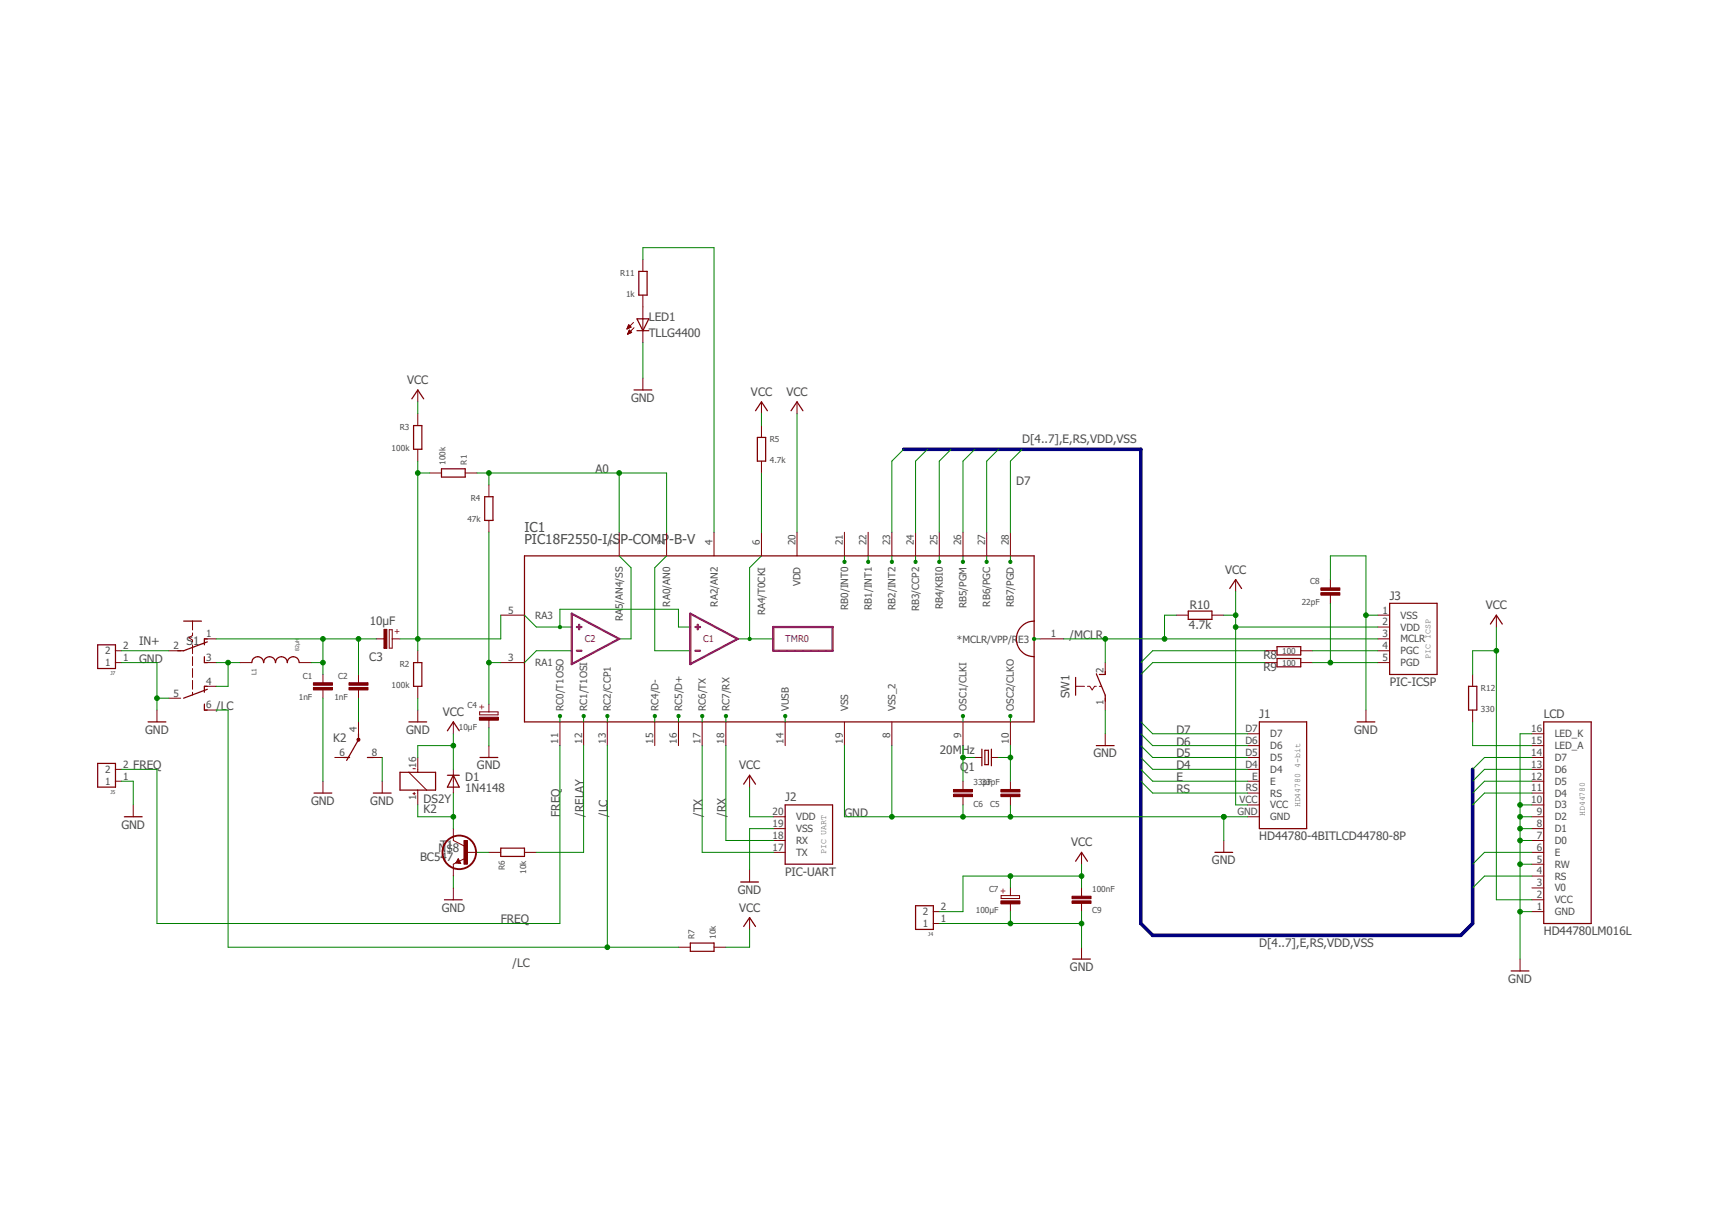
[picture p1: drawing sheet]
<svg xmlns="http://www.w3.org/2000/svg" width="297mm" height="210mm" viewBox="0 0 297 210" stroke-linecap="round" stroke-linejoin="round" font-family="sans-serif">
<g fill="none" stroke="#800000" stroke-width=".17">
<path d="M107.5 56.3h.1M107.5 56.2h.2M107.5 56.2h.4M107.6 57.2h.1M107.6 56.1h.5M107.6 57.1h.2M107.6 56h.5M107.7 55.9h.3M107.7 57.1h.4M107.7 55.8h.2M107.7 57h.6M107.7 55.7h.1"/>
<path d="M107.7 56.9h.5M107.8 55.6l.4 .4-.7 .4zM107.8 56.8h.3M107.8 56.7h.2M107.8 56.6h.1M108.3 57l-.4-.4-.3 .7M108.3 57l-.7 .3M108.6 55.2l-1.1 1.2M108.7 56.2l-1.1 1.1M110.2 44.5v2M110.2 50.6v8.1M71.6 66.8v2.1"/>
<path d="M71.6 70.9v2M71.6 77v2M110.2 64.8v2M130.5 68.9v2M130.5 72.9v2.1M130.5 79v2M136.6 68.9v2M73.6 81h2.1M79.7 81h2.1M83.8 83.1v2M83.8 89.2v2M106.1 91.2v4"/>
<path d="M114.3 91.2v4M122.4 91.2v4M130.5 91.2v4M136.6 91.2v4M144.7 91.2v4M148.8 91.2v4M152.9 91.2v4M156.9 91.2v4M161 91.2v4M165.1 91.2v4M169.1 91.2v4M173.2 91.2v4"/>
<path d="M211.8 99.3v2M228 99.3v1.5M19.8 113.5h1M19.8 111.5h1M28.9 111.5h2.1M28.9 119.6h2.1M33 106.4v1.5M33 108.5v.4l-.6 .4 .6 .4v.3M33 110.5v1.5M33 112.5v1.5M33 114.6v1.5M33 116.6v1.5"/>
<path d="M33 118.6v.5M35 109.5h2.1M35 113.5h2.1M35 117.6h2.1M41.1 113.5h2.1M51.3 113.5h2M55.4 115.6v1.4M55.4 118.2v1.4M61.4 115.6v1.4M61.4 118.2v1.4M64.5 109.5h1.4M66.7 107.9h.5v3.2h-.5z"/>
<path d="M67.2 109.5h1.4M71.6 111.5v2M71.6 117.6v2M85.8 105.4h4.1M85.8 113.5h4.1M178.3 109.5h4M184.4 117.6h1.5M186.4 117.6h.4l.4 .6 .4-.6h.3M188.4 117.6h.4M189.4 113.5v2.1M189.4 119.6v2.1M201.6 105.4h2.1"/>
<path d="M207.7 105.4h2.1M216.9 113.5h2M216.9 111.5h2M222.9 113.5h2.1M222.9 111.5h2.1M228 102v1.4M236.2 105.4h2M236.2 109.5h2M236.2 113.5h2M236.2 111.5h2M236.2 107.4h2M252.4 115.6v2"/>
<path d="M256.5 105.4v2M19.8 131.8h1M19.8 133.9h1M22.8 137.9v2.1M26.9 121.7v2M35 121.7h2.1M55.4 133.9v2M57.4 129.8h2M61.4 123.7v2M63.5 129.8h2M65.5 133.9v2M70.1 132.3l3 3.1"/>
<path d="M70.8 136h.4M70.8 131.7h.4M71 135.8v.4M71.6 121.7v2M71.6 129.8v2.5M71.6 135.4v2.5M77.7 123.7v2M77.7 131.8v4.1M82.2 122h3.2v.5h-3.2zM83.8 120.6v1.4M83.8 123.3v1.4M83.8 127.8v2"/>
<path d="M96 123.7v4.1M100 123.7v4.1M104.1 123.7v4.1M112.2 123.7v4.1M116.3 123.7v4.1M120.4 123.7v4.1M124.4 123.7v4.1M128.5 132.8v2.1M132.5 140h2.1M134.6 123.7v4.1M144.7 123.7v4.1M152.9 123.7v4.1"/>
<path d="M165.1 123.7v4.1M165.1 133.9v1.4M165.1 136.5v1.4M167.1 129.8h1.2M169.9 129.8h1.3M173.2 123.7v4.1M173.2 133.9v1.4M173.2 136.5v1.4M189.4 125.7v2.1M213.8 129.8h2.1M213.8 131.8h2.1M213.8 135.9h2.1"/>
<path d="M213.8 140h2.1M213.8 133.9h2.1M213.8 137.9h2.1M213.8 127.8h2.1M213.8 125.7h2.1M234.1 121.7v2M252.4 121.7v2M262.6 129.8h2M262.6 131.8h2M262.6 135.9h2M262.6 140h2M262.6 133.9h2"/>
<path d="M262.6 137.9h2M262.6 127.8h2M262.6 125.7h2M77.7 142v2l2 1M77.7 152.1v2.1M78.1 147.8l-.4 .3v2M78.5 147.1l.5 .9-.9-.2zM79.5 147.2l-1.4 .6M79.7 146h2.1M83.8 146h2M89.9 146h2M128.5 149.1v2"/>
<path d="M128.5 157.2v2.1M132.5 146h2.1M132.5 142h2.1M132.5 144h2.1M160 156.2h1M160 158.2h1M171.6 153.5h3.2v.5h-3.2zM173.2 152.1v1.4M173.2 154.8v1.4M185.4 146v2.1M185.4 152.1v1.5M185.4 154.8v1.4"/>
<path d="M209.8 144v2M262.6 146h2M262.6 156.2h2M262.6 142h2M262.6 144h2M262.6 150.1h2M262.6 154.2h2M262.6 148.1h2M262.6 152.1h2M116.3 162.3h2M122.4 162.3h2M185.4 162.3v2"/>
<path d="M260.5 164.3v2.1"/>
</g>
<g fill="none" stroke="#800000" stroke-width=".21">
<path d="M109.2 54.6h2l-1 2.1zM109.2 56.7h2M109.5 46.5h1.4v4.1h-1.4zM70.6 68.3l1-1.5 1 1.5M70.9 72.9h1.4v4.1h-1.4zM108.7 66.8h3M129.5 70.4l1-1.5 1 1.5M129.8 75h1.4v4h-1.4zM135.6 70.4l1-1.5 1 1.5M75.7 80.3h4v1.4h-4zM83.1 85.1h1.4v4.1h-1.4zM89.9 95.2h87.3v28.5h-87.3z"/>
<path d="M16.7 110.5h3.1v4.1h-3.1zM31.5 106.4h3M35 112.5v1h.5M35.5 117.6h-.5v1M35.5 110l-4 1.5h-1M35.5 109.5h-.5v1M35.5 118.1l-4 1.5M43.2 113.5a1.02 1.02 0 0 1 1-1 1.02 1.02 0 0 1 1 1 1.02 1.02 0 0 1 1-1 1.02 1.02 0 0 1 1 1 1.02 1.02 0 0 1 1-1 1.02 1.02 0 0 1 1.1 1 1.02 1.02 0 0 1 1-1 1.02 1.02 0 0 1 1 1M70.9 113.5h1.4v4.1h-1.4zM177.2 106.4a3 3 0 0 0-3 3.1 3 3 0 0 0 3 3M184.4 116.1v3M187.9 115.5l1.5 3.6v1"/>
<path d="M189.4 115.1v.5h-1M203.7 104.7h4v1.4h-4zM210.8 100.8l1-1.5 1 1.5M218.9 110.8h4v1.4h-4zM218.9 112.8h4v1.5h-4zM238.2 103.4h8.1v12.2h-8.1zM251.7 117.6h1.4v4.1h-1.4zM255.5 106.9l1-1.5 1 1.5M16.7 130.8h3.1v4.1h-3.1zM21.3 140h3.1M25.4 123.7h3M35 120.6v1.1h.5"/>
<path d="M53.8 135.9h3.1M58.9 129.8h1M61.4 125.7v1l-2 3.6M63 129.8h1M64 135.9h3M68.6 132.3h6.1v3.1h-6.1zM70.1 123.7h3M76.7 132.8h2M76.7 125.2l1-1.5 1 1.5M77.7 132.8l1 2.1h-2zM82.3 129.8h3M127.5 134.4l1-1.6 1 1.6"/>
<path d="M134.6 137.9h8.1v10.2h-8.1zM168.3 128.4v2.8M168.8 128.6h.6v2.4h-.6zM169.9 128.4v2.8M187.9 127.8h3.1M215.9 123.7h8.1v18.3h-8.1zM232.6 123.7h3M264.6 123.7h8.1v34.5h-8.1zM76.2 154.2h3M78.5 147.3l.3 .4h-.3v-.1M85.8 145.3h4.1v1.4h-4.1zM127 151.1h3"/>
<path d="M127.5 158.7l1-1.5 1 1.5M156.9 155.2h3.1v4.1h-3.1zM184.4 147.6l1-1.6 1 1.6M208.2 146h3.1M118.3 161.6h4.1v1.4h-4.1zM183.9 164.3h3M259 166.4h3.1"/>
</g>
<g fill="#800000" stroke="#800000" stroke-width=".17">
<path d="M53.7 117.8h3.3v.4h-3.3z"/>
<path d="M53.7 117h3.3v.4h-3.3z"/>
<path d="M59.8 117.8h3.3v.4h-3.3z"/>
<path d="M59.8 117h3.3v.4h-3.3z"/>
<path d="M65.8 107.8h.5v3.3h-.5z"/>
<path d="M82.2 122.9h3.2v.5h-3.2z"/>
<path d="M171.6 135.3h3.2v.4h-3.2z"/>
<path d="M171.6 136.1h3.2v.4h-3.2z"/>
<path d="M163.4 135.3h3.3v.4h-3.3z"/>
<path d="M163.4 136.1h3.3v.4h-3.3z"/>
<path d="M171.6 154.4h3.2v.5h-3.2z"/>
<path d="M183.7 153.6h3.3v.4h-3.3z"/>
<path d="M183.7 154.4h3.3v.4h-3.3z"/>
<path d="M79.5 144h.6v4.1h-.6z"/>
<path d="M226.4 101.6h3.3v.4h-3.3z"/>
<path d="M226.4 100.7h3.3v.5h-3.3z"/>
</g>
<path d="M78.5 147.3l-.2 .5h.5" fill="none" stroke="#800000" stroke-width=".25"/>
<circle cx="78.7" cy="146.1" r="2.88" fill="none" stroke="#800000" stroke-width=".32"/>
<circle cx="61.4" cy="126.8" r=".27" fill="#800000" stroke="#800000" stroke-width=".17"/>
<path d="M154.9 77h40.6v81.2l2.1 2.1h52.8l2-2.1v-26.4" fill="none" stroke="#000080" stroke-width=".61"/>
<g fill="none" stroke="#008000" stroke-width=".17">
<path d="M110.2 44.5v-2.1h12.2v48.8M110.2 58.7v6.1M71.6 68.9v2M71.6 79v32.5M130.5 70.9v2M136.6 70.9v20.3M154.9 77l-2 2v12.2M159 77l-2.1 2v12.2M163 77l-2 2v12.2M167.1 77l-2 2v12.2M171.2 77l-2.1 2v12.2M175.2 77l-2 2v12.2"/>
<path d="M71.6 81h2M81.8 81h32.5v10.2M83.8 81v2.1M83.8 91.2v29.4M106.1 95.2l2.1 2.1v12.2h-2.1M106.1 81v10.2M114.3 95.2l-2.1 2.1v14.2h6.1M130.5 95.2l-2 2.1v12.2M130.5 81v10.2M144.7 95.2v1.1M148.8 95.2v1.1M152.9 95.2v1.1"/>
<path d="M156.9 95.2v1.1M161 95.2v1.1M165.1 95.2v1.1M169.1 95.2v1.1M173.2 95.2v1.1M228 99.3v-4.1h6.1v26.5M20.8 111.5h8.1M20.8 113.5h6.1v8.2M26.9 119.6h2M37.1 109.5h27.4M37.1 113.5h4M39.1 113.5v4.1h-2"/>
<path d="M53.3 113.5h2.1M55.4 109.5v6.1M55.4 119.6v14.3M61.4 109.5v6.1M61.4 119.6v4.1M71.6 119.6v2.1M83.8 113.5h2M85.8 105.4v4.1h-17.2M89.9 105.4l2 2h6.1M96 107.4v-3h20.3v3h2M98 111.5h-6.1l-2 2M126.4 109.5h6.1"/>
<path d="M177.2 109.5h1.1M182.3 109.5h53.9M189.4 109.5v4M201.6 105.4h-2v4.1M209.8 105.4h2M211.8 107.4h24.4M211.8 101.3v36.6h2M216.9 111.5h-19.3l-2.1 2M216.9 113.5h-19.3l-2.1 2.1M225 111.5h11.2M225 113.5h11.2M228 103.4v10.1"/>
<path d="M234.1 105.4h2.1M256.5 111.5h-4.1v4.1M256.5 107.4v46.8h6.1M20.8 133.9h2v4M37.1 121.7h2v40.6h77.2M65.5 129.8v4.1M71.6 137.9v2.1h6.1M77.7 127.8h-6.1v2M77.7 125.7v6.1M77.7 135.9v6.1M83.8 124.7v3.1M96 122.7v1"/>
<path d="M96 127.8v30.4h-69.1v-26.4h-6.1M100 122.7v1M100 127.8v18.2h-8.1M104.1 122.7v1M104.1 127.8v34.5M112.2 122.7v1M116.3 122.7v1M120.4 122.7v1M120.4 127.8v18.2h12.1M124.4 122.7v1M124.4 127.8v16.2h8.1M128.5 134.9v5.1h4"/>
<path d="M134.6 122.7v1M144.7 127.8v12.2h69.1M152.9 127.8v12.2M165.1 122.7v1M165.1 127.8v6.1M165.1 137.9v2.1M165.1 129.8h2M171.2 129.8h2M173.2 122.7v1M173.2 127.8v6.1M173.2 137.9v2.1M189.4 121.7v4"/>
<path d="M195.5 131.8l2.1 2.1h16.2M195.5 123.7l2.1 2h16.2M195.5 127.8l2.1 2h16.2M195.5 125.7l2.1 2.1h16.2M195.5 129.8l2.1 2h16.2M195.5 133.9l2.1 2h16.2M209.8 140v4M252.4 123.7v4.1h10.2M260.5 140h2.1M260.5 137.9h2.1M262.6 133.9h-8.2l-2 2M262.6 125.7h-2.1v38.6"/>
<path d="M262.6 129.8h-8.2l-2 2M262.6 131.8h-8.2l-2 2.1M262.6 135.9h-8.2l-2 2M77.7 150.1v2M81.8 146h2M128.5 159.3v3h-4.1M132.5 142h-4v7.1M161 158.2h24.4M173.2 150.1v2M173.2 156.2v2M185.4 150.1h-20.3v6.1h-4.1M185.4 148.1v4"/>
<path d="M185.4 156.2v6.1M260.5 142h2.1M260.5 144h2.1M260.5 148.1h2.1M260.5 156.2h2.1M262.6 150.1h-8.2l-2 2M262.6 146h-8.2l-2 2.1"/>
</g>
<g fill="#008000" stroke="#008000" stroke-width=".17">
<path d="M160.8 96.1h.4v.4h-.4z" fill-rule="evenodd"/>
<path d="M156.7 96.1h.4v.4h-.4z" fill-rule="evenodd"/>
<circle cx="96" cy="107.5" r=".29"/>
<circle cx="128.5" cy="109.5" r=".29"/>
<circle cx="165" cy="122.7" r=".29"/>
<circle cx="173.2" cy="122.7" r=".29"/>
<circle cx="177.2" cy="109.5" r=".29"/>
<circle cx="169.1" cy="96.3" r=".29"/>
<circle cx="165" cy="96.3" r=".29"/>
<circle cx="152.9" cy="96.3" r=".29"/>
<circle cx="148.8" cy="96.3" r=".29"/>
<circle cx="144.7" cy="96.3" r=".29"/>
<circle cx="173.2" cy="96.3" r=".29"/>
<circle cx="100" cy="122.7" r=".29"/>
<circle cx="104.1" cy="122.7" r=".29"/>
<circle cx="134.6" cy="122.7" r=".29"/>
<circle cx="112.2" cy="122.7" r=".29"/>
<circle cx="116.3" cy="122.7" r=".29"/>
<circle cx="120.4" cy="122.7" r=".29"/>
<circle cx="124.4" cy="122.7" r=".29"/>
<circle cx="96" cy="122.7" r=".29"/>
<circle cx="71.6" cy="81" r=".4"/>
<circle cx="71.6" cy="109.5" r=".4"/>
<circle cx="61.4" cy="109.5" r=".4"/>
<circle cx="55.4" cy="109.5" r=".4"/>
<circle cx="55.4" cy="113.5" r=".4"/>
<circle cx="83.8" cy="81" r=".4"/>
<circle cx="106.1" cy="81" r=".4"/>
<circle cx="83.8" cy="113.5" r=".4"/>
<circle cx="209.8" cy="140" r=".4"/>
<circle cx="152.9" cy="140" r=".4"/>
<circle cx="165.1" cy="140" r=".4"/>
<circle cx="173.2" cy="140" r=".4"/>
<circle cx="173.2" cy="158.2" r=".4"/>
<circle cx="185.4" cy="158.2" r=".4"/>
<circle cx="234.1" cy="105.4" r=".4"/>
<circle cx="26.9" cy="119.6" r=".4"/>
<circle cx="260.5" cy="140" r=".4"/>
<circle cx="260.5" cy="142" r=".4"/>
<circle cx="260.5" cy="144" r=".4"/>
<circle cx="260.5" cy="148.1" r=".4"/>
<circle cx="260.5" cy="156.2" r=".4"/>
<circle cx="260.5" cy="137.9" r=".4"/>
<circle cx="39.1" cy="113.5" r=".4"/>
<circle cx="165.1" cy="129.8" r=".4"/>
<circle cx="173.2" cy="129.8" r=".4"/>
<circle cx="211.8" cy="107.4" r=".4"/>
<circle cx="211.8" cy="105.4" r=".4"/>
<circle cx="77.7" cy="127.8" r=".4"/>
<circle cx="185.4" cy="150.1" r=".4"/>
<circle cx="173.2" cy="150.1" r=".4"/>
<circle cx="256.5" cy="111.5" r=".4"/>
<circle cx="104.1" cy="162.3" r=".4"/>
<circle cx="77.7" cy="140" r=".4"/>
<circle cx="199.6" cy="109.5" r=".4"/>
<circle cx="189.4" cy="109.5" r=".4"/>
<circle cx="228" cy="113.5" r=".4"/>
</g>
<g fill="#800080" stroke="#800080" stroke-width=".17">
<path d="M97.9 105.1l8.3 4.4-.1 .1-8.2-4.4z"/>
<path d="M97.9 105.1h.2l-.1 8.8-.1-.1z"/>
<path d="M97.9 113.7l8.2-4.3 .1 .1-8.2 4.4z"/>
<path d="M98.8 107.4l.9-.1 .1 .2h-1z"/>
<path d="M99.2 107h.2l-.1 .9h-.1z"/>
<path d="M118.3 105.1l8.3 4.4-.2 .1-8.2-4.4z"/>
<path d="M118.2 105.1h.2v8.8l-.2-.1z"/>
<path d="M118.2 113.7l8.2-4.3 .2 .1-8.3 4.4z"/>
<path d="M132.4 107.4h.3l-.1 4.2-.2-.1z"/>
<path d="M132.4 111.5l10.3-.1 .1 .1-10.3 .1z"/>
<path d="M142.6 107.4h.2l-.1 4.2-.1-.1z"/>
<path d="M132.4 107.4l10.3-.1 .1 .2h-10.3z"/>
<path d="M98.8 111.5l.9-.1 .1 .1-1 .1z"/>
<path d="M119.1 107.4l.9-.1 .1 .2h-.9z"/>
<path d="M119.5 107h.2l-.1 .9h-.1z"/>
<path d="M119.1 111.5l.9-.1 .1 .1-.9 .1z"/>
</g>
<g font-size="2.3" fill="#505050">
<text x="89.9" y="93.2">PIC18F2550-I/S</text>
<text x="89.9" y="91.2">IC1</text>
<text x="106.4" y="93.2">P-COMP</text>
<text x="114.7" y="93.2">-B-V</text>
</g>
<g font-size="2" fill="#505050">
<text x="111.2" y="57.7">TLLG4400</text>
<text x="111.2" y="55">LED1</text>
<text x="69.8" y="65.8">VCC</text>
<text x="108.2" y="68.9">GND</text>
<text x="128.7" y="67.8">VCC</text>
<text x="134.8" y="67.8">VCC</text>
<text x="175.2" y="76">D[4..7],E,RS,VDD,VSS</text>
<text x="102.1" y="81">A0</text>
<text x="174.2" y="83.1">D7</text>
<text x="210" y="98.3">VCC</text>
<text x="63.4" y="107.1">10μF</text>
<text x="203.8" y="107.9">4.7k</text>
<text x="204" y="104.4">R10</text>
<text x="238.2" y="102.8">J3</text>
<text x="254.7" y="104.4">VCC</text>
<text x="23.9" y="113.5">GND</text>
<text x="23.9" y="110.5">IN+</text>
<text x="32" y="110.5">S1</text>
<text x="63.3" y="113.3">C3</text>
<text x="183.3" y="109.5">/MCLR</text>
<text x="216.5" y="112.9">R8</text>
<text x="183.3" y="119.6" transform="rotate(-90 183.3 119.6)">SW1</text>
<text x="216.5" y="115">R9</text>
<text x="238.2" y="117.6">PIC-ICSP</text>
<text x="24.9" y="125.7">GND</text>
<text x="37.1" y="121.7">/LC</text>
<text x="69.6" y="125.7">GND</text>
<text x="75.9" y="122.7">VCC</text>
<text x="201.6" y="125.7">D7</text>
<text x="215.8" y="123.1">J1</text>
<text x="232.1" y="125.7">GND</text>
<text x="264.6" y="123.1">LCD</text>
<text x="22.8" y="131.8">FREQ</text>
<text x="57.1" y="127.2">K2</text>
<text x="81.8" y="131.8">GND</text>
<text x="126.7" y="131.8">VCC</text>
<text x="161.1" y="129.2">20MHz</text>
<text x="187.4" y="129.8">GND</text>
<text x="201.6" y="131.8">D4</text>
<text x="201.6" y="129.8">D5</text>
<text x="201.6" y="127.8">D6</text>
<text x="53.3" y="137.9">GND</text>
<text x="63.5" y="137.9">GND</text>
<text x="72.6" y="137.6">DS2Y</text>
<text x="79.7" y="135.7">1N4148</text>
<text x="79.7" y="133.9">D1</text>
<text x="134.6" y="137.3">J2</text>
<text x="164.6" y="132">Q1</text>
<text x="201.6" y="133.9">E</text>
<text x="201.6" y="135.9">RS</text>
<text x="20.8" y="142">GND</text>
<text x="72.6" y="139.3">K2</text>
<text x="96" y="140" transform="rotate(-90 96 140)">FREQ</text>
<text x="100" y="140" transform="rotate(-90 100 140)">/RELAY</text>
<text x="104.1" y="140" transform="rotate(-90 104.1 140)">/LC</text>
<text x="120.4" y="140" transform="rotate(-90 120.4 140)">/TX</text>
<text x="124.4" y="140" transform="rotate(-90 124.4 140)">/RX</text>
<text x="144.7" y="140">GND</text>
<text x="72" y="147.5">BC547</text>
<text x="75.2" y="146">N$8</text>
<text x="75.4" y="145.4">T1</text>
<text x="183.6" y="145">VCC</text>
<text x="207.7" y="148.1">GND</text>
<text x="215.8" y="144">HD44780-4BITLCD44780-8P</text>
<text x="126.5" y="153.2">GND</text>
<text x="134.6" y="150.1">PIC-UART</text>
<text x="75.7" y="156.2">GND</text>
<text x="85.8" y="158.2">FREQ</text>
<text x="126.7" y="156.2">VCC</text>
<text x="264.6" y="160.3">HD44780LM016L</text>
<text x="87.9" y="165.7">/LC</text>
<text x="183.4" y="166.4">GND</text>
<text x="215.8" y="162.3">D[4..7],E,RS,VDD,VSS</text>
<text x="258.5" y="168.4">GND</text>
</g>
<g font-size="1.7" fill="#505050">
<text x="105.9" y="93.4" transform="rotate(-90 105.9 93.4)">7</text>
<text x="114" y="93.4" transform="rotate(-90 114 93.4)">2</text>
<text x="122.1" y="93.4" transform="rotate(-90 122.1 93.4)">4</text>
<text x="130.2" y="93.4" transform="rotate(-90 130.2 93.4)">6</text>
<text x="136.3" y="93.4" transform="rotate(-90 136.3 93.4)">20</text>
<text x="144.5" y="93.4" transform="rotate(-90 144.5 93.4)">21</text>
<text x="148.5" y="93.4" transform="rotate(-90 148.5 93.4)">22</text>
<text x="152.6" y="93.4" transform="rotate(-90 152.6 93.4)">23</text>
<text x="156.6" y="93.4" transform="rotate(-90 156.6 93.4)">24</text>
<text x="160.7" y="93.4" transform="rotate(-90 160.7 93.4)">25</text>
<text x="164.8" y="93.4" transform="rotate(-90 164.8 93.4)">26</text>
<text x="168.8" y="93.4" transform="rotate(-90 168.8 93.4)">27</text>
<text x="172.9" y="93.4" transform="rotate(-90 172.9 93.4)">28</text>
<text x="137.2" y="100.5" transform="rotate(-90 137.2 100.5)">VDD</text>
<text x="87.1" y="105.1">5</text>
<text x="91.8" y="106">RA3</text>
<text x="106.8" y="106.5" transform="rotate(-90 106.8 106.5)">RA</text>
<text x="106.8" y="104.4" transform="rotate(-90 106.8 104.4)">5/AN4/SS</text>
<text x="114.9" y="103.9" transform="rotate(-90 114.9 103.9)">RA0/AN0</text>
<text x="123" y="103.9" transform="rotate(-90 123 103.9)">RA2/AN2</text>
<text x="131.1" y="105.4" transform="rotate(-90 131.1 105.4)">RA4/T0CKI</text>
<text x="145.4" y="104.5" transform="rotate(-90 145.4 104.5)">RB0/INT0</text>
<text x="149.4" y="104.5" transform="rotate(-90 149.4 104.5)">RB1/INT1</text>
<text x="153.5" y="104.5" transform="rotate(-90 153.5 104.5)">RB2/INT2</text>
<text x="157.5" y="104.7" transform="rotate(-90 157.5 104.7)">RB3/CCP2</text>
<text x="161.6" y="104.4" transform="rotate(-90 161.6 104.4)">RB4/KBI0</text>
<text x="165.7" y="104.2" transform="rotate(-90 165.7 104.2)">RB5/PGM</text>
<text x="169.7" y="103.9" transform="rotate(-90 169.7 103.9)">RB6/PGC</text>
<text x="173.8" y="104.1" transform="rotate(-90 173.8 104.1)">RB7/PGD</text>
<text x="237" y="107.2">2</text>
<text x="237" y="105.1">1</text>
<text x="240.1" y="106">VSS</text>
<text x="18" y="112.1">2</text>
<text x="21.1" y="111.2">2</text>
<text x="21.1" y="113.3">1</text>
<text x="29.8" y="111.2">2</text>
<text x="35.3" y="113.3">3</text>
<text x="35.3" y="109.2">1</text>
<text x="87.1" y="113.3">3</text>
<text x="164" y="110.1">*MCLR/VPP/RE3</text>
<text x="180.1" y="109.2">1</text>
<text x="237" y="111.2">4</text>
<text x="237" y="113.3">5</text>
<text x="237" y="109.2">3</text>
<text x="240.1" y="108.1">VDD</text>
<text x="240.1" y="112.1">PGC</text>
<text x="240.1" y="110.1">MCLR</text>
<text x="18" y="114.2">1</text>
<text x="29.8" y="119.4">5</text>
<text x="35.3" y="117.3">4</text>
<text x="91.8" y="114.2">RA1</text>
<text x="189.2" y="115.3" transform="rotate(-90 189.2 115.3)">2</text>
<text x="240.1" y="114.2">PGD</text>
<text x="35.3" y="121.4">6</text>
<text x="61.2" y="125.4" transform="rotate(-90 61.2 125.4)">4</text>
<text x="96.6" y="121.8" transform="rotate(-90 96.6 121.8)">RC0/T1OSO</text>
<text x="100.7" y="121.8" transform="rotate(-90 100.7 121.8)">RC1/T1OSI</text>
<text x="104.7" y="121.8" transform="rotate(-90 104.7 121.8)">RC2/CCP1</text>
<text x="112.8" y="121.8" transform="rotate(-90 112.8 121.8)">RC4/D-</text>
<text x="116.9" y="121.8" transform="rotate(-90 116.9 121.8)">RC5/D+</text>
<text x="121" y="121.8" transform="rotate(-90 121 121.8)">RC6/TX</text>
<text x="125" y="121.8" transform="rotate(-90 125 121.8)">RC7/RX</text>
<text x="135.2" y="121.8" transform="rotate(-90 135.2 121.8)">VUSB</text>
<text x="145.3" y="121.8" transform="rotate(-90 145.3 121.8)">VSS</text>
<text x="153.5" y="121.8" transform="rotate(-90 153.5 121.8)">VSS_2</text>
<text x="165.7" y="121.8" transform="rotate(-90 165.7 121.8)">OSC1/CLKI</text>
<text x="173.8" y="121.8" transform="rotate(-90 173.8 121.8)">OSC2/CLKO</text>
<text x="189.2" y="120.9" transform="rotate(-90 189.2 120.9)">1</text>
<text x="213.5" y="125.4">D7</text>
<text x="262.5" y="125.4">16</text>
<text x="21.1" y="131.5">2</text>
<text x="58.2" y="129.5">6</text>
<text x="63.8" y="129.5">8</text>
<text x="71.3" y="131.5" transform="rotate(-90 71.3 131.5)">16</text>
<text x="95.7" y="127.4" transform="rotate(-90 95.7 127.4)">11</text>
<text x="99.8" y="127.4" transform="rotate(-90 99.8 127.4)">12</text>
<text x="103.8" y="127.4" transform="rotate(-90 103.8 127.4)">13</text>
<text x="111.9" y="127.4" transform="rotate(-90 111.9 127.4)">15</text>
<text x="116" y="127.4" transform="rotate(-90 116 127.4)">16</text>
<text x="120.1" y="127.4" transform="rotate(-90 120.1 127.4)">17</text>
<text x="124.1" y="127.4" transform="rotate(-90 124.1 127.4)">18</text>
<text x="134.3" y="127.4" transform="rotate(-90 134.3 127.4)">14</text>
<text x="144.5" y="127.4" transform="rotate(-90 144.5 127.4)">19</text>
<text x="152.6" y="126.5" transform="rotate(-90 152.6 126.5)">8</text>
<text x="164.8" y="126.5" transform="rotate(-90 164.8 126.5)">9</text>
<text x="172.9" y="127.4" transform="rotate(-90 172.9 127.4)">10</text>
<text x="213.5" y="129.5">D5</text>
<text x="213.5" y="131.5">D4</text>
<text x="213.5" y="127.5">D6</text>
<text x="217.7" y="130.4">D5</text>
<text x="217.7" y="128.4">D6</text>
<text x="217.7" y="126.3">D7</text>
<text x="262.5" y="131.5">13</text>
<text x="262.5" y="129.5">14</text>
<text x="262.5" y="127.5">15</text>
<text x="266.5" y="130.4">D7</text>
<text x="266.5" y="128.4">LED_A</text>
<text x="266.5" y="126.3">LED_K</text>
<text x="18" y="132.4">2</text>
<text x="18" y="134.5">1</text>
<text x="21.1" y="133.6">1</text>
<text x="71.3" y="137.1" transform="rotate(-90 71.3 137.1)">1</text>
<text x="212.5" y="137.6">VCC</text>
<text x="213.6" y="135.6">RS</text>
<text x="214.6" y="133.6">E</text>
<text x="217.7" y="132.4">D4</text>
<text x="217.7" y="136.5">RS</text>
<text x="217.7" y="134.5">E</text>
<text x="262.5" y="133.6">12</text>
<text x="262.5" y="135.6">11</text>
<text x="262.5" y="137.6">10</text>
<text x="266.5" y="134.5">D5</text>
<text x="266.5" y="136.5">D4</text>
<text x="266.5" y="132.4">D6</text>
<text x="132.4" y="139.7">20</text>
<text x="132.4" y="141.7">19</text>
<text x="132.4" y="143.7">18</text>
<text x="136.5" y="140.6">VDD</text>
<text x="136.5" y="142.6">VSS</text>
<text x="212.1" y="139.7">GND</text>
<text x="217.7" y="140.6">GND</text>
<text x="217.7" y="138.5">VCC</text>
<text x="263.4" y="143.7">7</text>
<text x="263.4" y="141.7">8</text>
<text x="263.4" y="139.7">9</text>
<text x="266.5" y="142.6">D1</text>
<text x="266.5" y="140.6">D2</text>
<text x="266.5" y="138.5">D3</text>
<text x="132.4" y="145.8">17</text>
<text x="136.5" y="144.6">RX</text>
<text x="136.5" y="146.7">TX</text>
<text x="263.4" y="149.8">4</text>
<text x="263.4" y="145.8">6</text>
<text x="263.4" y="147.8">5</text>
<text x="266.5" y="146.7">E</text>
<text x="266.5" y="148.7">RW</text>
<text x="266.5" y="144.6">D0</text>
<text x="161.3" y="155.9">2</text>
<text x="263.4" y="155.9">1</text>
<text x="263.4" y="153.9">2</text>
<text x="263.4" y="151.9">3</text>
<text x="266.5" y="150.7">RS</text>
<text x="266.5" y="154.8">VCC</text>
<text x="266.5" y="152.8">V0</text>
<text x="158.2" y="156.8">2</text>
<text x="158.2" y="158.8">1</text>
<text x="161.3" y="158">1</text>
<text x="266.5" y="156.8">GND</text>
</g>
<g font-size="1.6" fill="#800080">
<text x="100.2" y="110.1">C2</text>
<text x="120.5" y="110.1">C1</text>
<text x="134.6" y="110.1">TMR0</text>
</g>
<g font-size="1.4" fill="#505050">
<text x="106.3" y="47.2">R11</text>
<text x="107.3" y="50.9">1k</text>
<text x="67.1" y="77.3">100k</text>
<text x="68.5" y="73.6">R3</text>
<text x="131.9" y="75.7">R5</text>
<text x="76.4" y="79.6" transform="rotate(-90 76.4 79.6)">100k</text>
<text x="80" y="79.6" transform="rotate(-90 80 79.6)">R1</text>
<text x="131.9" y="79.3">4.7k</text>
<text x="80.1" y="89.5">47k</text>
<text x="80.7" y="85.8">R4</text>
<text x="224.6" y="100">C8</text>
<text x="223.1" y="103.7">22pF</text>
<text x="219.8" y="112">100</text>
<text x="245.2" y="112.9" transform="rotate(-90 245.2 112.9)">PIC ICSP</text>
<text x="51.2" y="119.9">1nF</text>
<text x="51.9" y="116.3">C1</text>
<text x="57.3" y="119.9">1nF</text>
<text x="58" y="116.3">C2</text>
<text x="67.1" y="117.9">100k</text>
<text x="68.5" y="114.3">R2</text>
<text x="219.8" y="114.1">100</text>
<text x="253.8" y="118.3">R12</text>
<text x="78.6" y="125">10μF</text>
<text x="80.1" y="121.4">C4</text>
<text x="253.8" y="122">330</text>
<text x="222.9" y="131.6" transform="rotate(-90 222.9 131.6)">4-bit</text>
<text x="166.9" y="134.6">333p3FpF</text>
<text x="166.9" y="138.2">C6</text>
<text x="169.7" y="138.2">C5</text>
<text x="222.9" y="138.3" transform="rotate(-90 222.9 138.3)">HD44780</text>
<text x="271.6" y="139.9" transform="rotate(-90 271.6 139.9)">HD44780</text>
<text x="86.5" y="149.1" transform="rotate(-90 86.5 149.1)">R6</text>
<text x="90.2" y="149.7" transform="rotate(-90 90.2 149.7)">10k</text>
<text x="141.6" y="146.4" transform="rotate(-90 141.6 146.4)">PIC UART</text>
<text x="169.5" y="152.9">C7</text>
<text x="187.2" y="152.9">100nF</text>
<text x="119" y="160.9" transform="rotate(-90 119 160.9)">R7</text>
<text x="122.7" y="160.9" transform="rotate(-90 122.7 160.9)">10k</text>
<text x="167.3" y="156.5">100μF</text>
<text x="187.2" y="156.5">C9</text>
</g>
<g font-size="1.4" fill="#800000">
<text x="67.5" y="108.7">+</text>
<text x="83" y="121.7" transform="rotate(-90 83 121.7)">+</text>
<text x="172.4" y="153.2" transform="rotate(-90 172.4 153.2)">+</text>
</g>
<text font-size="1.1" fill="#505050" x="44" y="115.7" transform="rotate(-90 44 115.7)">L1</text>
<g font-size=".9" fill="#505050">
<text x="51.3" y="111.5" transform="rotate(-90 51.3 111.5)">82μH</text>
<text x="18.9" y="115.7">J7</text>
<text x="18.9" y="136">J5</text>
<text x="159.1" y="160.4">J4</text>
</g>
</svg>
